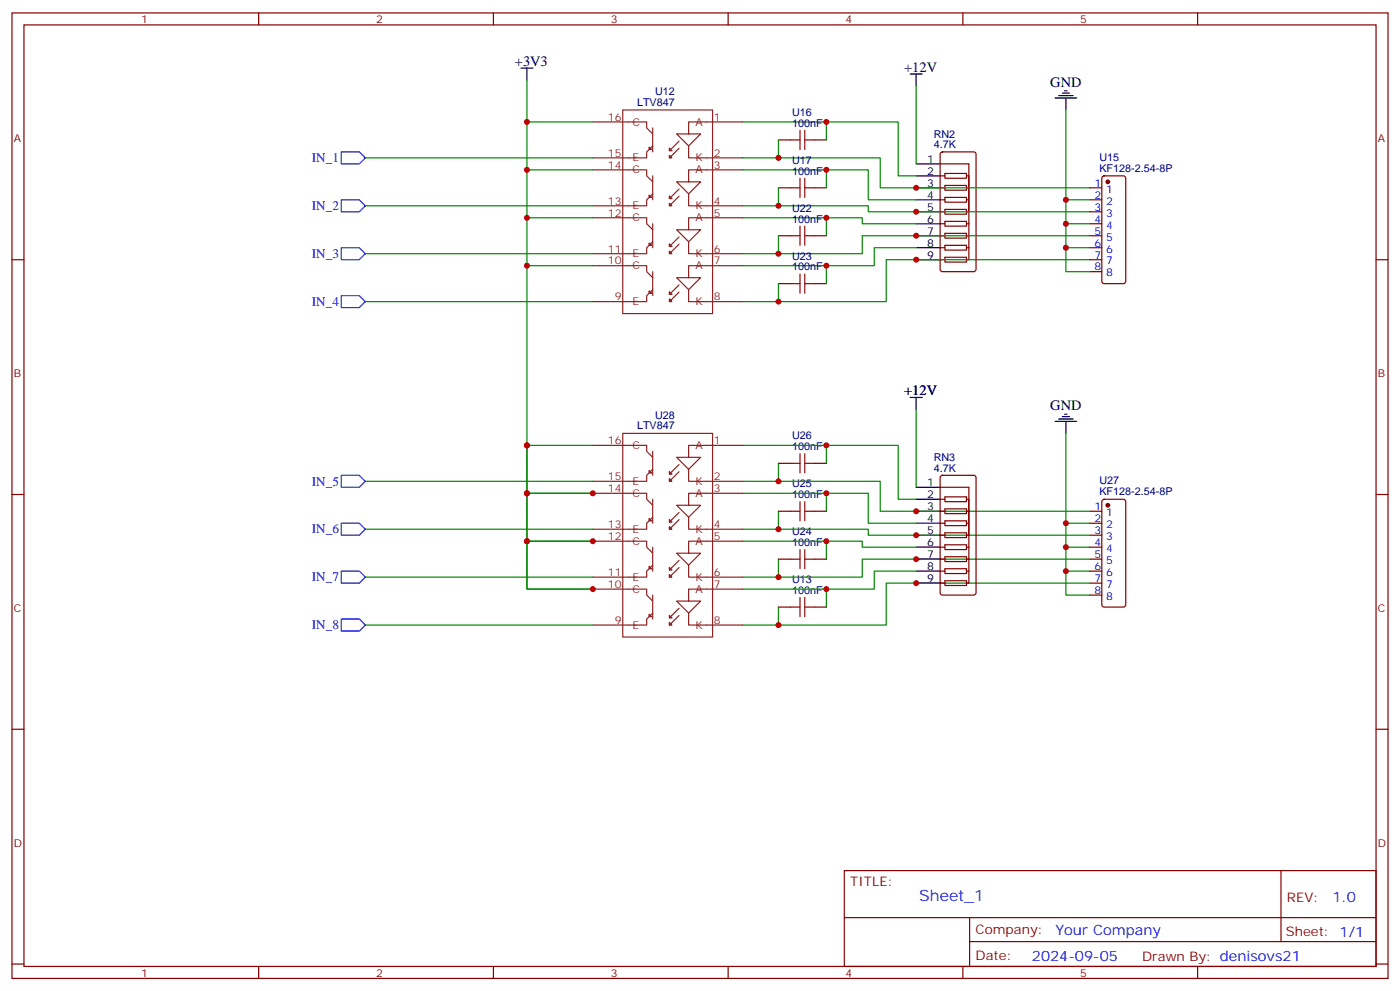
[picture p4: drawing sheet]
<svg xmlns="http://www.w3.org/2000/svg" width="412mm" height="292mm" viewBox="0 0 412 292" stroke-linecap="round" stroke-linejoin="round" font-family="sans-serif">
<g fill="none" stroke="#870000" stroke-width=".35">
<path d="M3.5 3.8h405.4v284.3h-405.4zM7.1 7.3h398.2v277.3h-398.2zM76.2 3.8v3.5M145.3 3.8v3.5M214.5 3.8v3.5M283.6 3.8v3.5M352.8 3.8v3.5M229.3 55.3h3.5M229.3 41.2h3.5M239.9 55.3h3.5M239.9 41.2h3.5M276.9 48.3h8.5v28.2h-.7"/>
<path d="M276.9 51.8h1.4M276.9 55.3h1.4M276.9 58.8h1.4M277.2 44.9l.4-.2h9.2l.7 .5v34.1l-.4 .7h-9.5l-.6-.5-.1-34.1zM278.3 51.1h6.4v1.4h-6.4zM278.3 54.6h6.4v1.4h-6.4zM278.3 58.1h6.4v1.4h-6.4zM284.7 51.8h.7M284.7 55.3h.7M284.7 58.8h.7M321 55.3h3.6M321 58.8h3.6"/>
<path d="M324.8 52l.5-.2h5.6l.5 .2 .2 .5v30.3l-.2 .5-.5 .2h-5.6l-.5-.2-.2-.5v-30.3zM3.5 76.5h3.6M229.3 69.4h3.5M239.9 69.4h3.5M276.9 76.5h1.4M276.9 62.4h1.4M276.9 65.9h1.4M276.9 69.4h1.4M276.9 73h1.4M278.3 61.7h6.4v1.4h-6.4zM278.3 65.2h6.4v1.4h-6.4zM278.3 68.7h6.4v1.4h-6.4z"/>
<path d="M278.3 72.2h6.4v1.5h-6.4zM278.3 75.8h6.4v1.4h-6.4zM284.7 62.4h.7M284.7 65.9h.7M284.7 69.4h.7M284.7 73h.7M321 76.5h3.6M321 62.4h3.6M321 65.9h3.6M321 69.4h3.6M321 73h3.6M405.3 76.5h3.6"/>
<path d="M229.3 83.5h3.5M239.9 83.5h3.5M321 80h3.6M229.3 136.5h3.5M239.9 136.5h3.5M3.5 145.6h3.6M229.3 150.6h3.5M239.9 150.6h3.5M276.9 143.5h8.5v28.2h-.7M276.9 150.6h1.4M276.9 154.1h1.4M276.9 157.6h1.4"/>
<path d="M276.9 147h1.4M277.2 140.2l.4-.2h9.2l.7 .4v34.2l-.4 .6-9.5 .1-.6-.5-.1-34.1zM278.3 146.3h6.4v1.4h-6.4zM278.3 149.9h6.4v1.4h-6.4zM278.3 153.4h6.4v1.4h-6.4zM278.3 156.9h6.4v1.4h-6.4zM284.7 150.6h.7M284.7 154.1h.7M284.7 157.6h.7M284.7 147h.7M321 150.6h3.6M321 154.1h3.6"/>
<path d="M321 157.6h3.6M324.8 147.2l.5-.2h5.6l.5 .2 .2 .5v30.4l-.2 .5-.5 .2h-5.6l-.5-.2-.2-.5v-30.4zM405.3 145.6h3.6M229.3 178.8h3.5M229.3 164.7h3.5M239.9 178.8h3.5M239.9 164.7h3.5M276.9 164.7h1.4M276.9 161.1h1.4M276.9 168.2h1.4M276.9 171.7h1.4M278.3 160.4h6.4v1.5h-6.4z"/>
<path d="M278.3 164h6.4v1.4h-6.4zM278.3 167.5h6.4v1.4h-6.4zM278.3 171h6.4v1.4h-6.4zM284.7 164.7h.7M284.7 161.1h.7M284.7 168.2h.7M321 164.7h3.6M321 161.1h3.6M321 168.2h3.6M321 171.7h3.6M321 175.3h3.6M3.5 214.8h3.6"/>
<path d="M405.3 214.8h3.6M248.7 256.4h156.6v28.2h-156.6zM377.3 256.4v20.9M248.7 270.2h156.5M285.6 277.3h119.6M285.6 270.2v14.2M3.5 283.9h3.6M76.2 284.6v3.5M145.3 284.6v3.5M214.5 284.6v3.5M283.6 284.6v3.5M352.8 284.6v3.5"/>
<path d="M405.3 283.9h3.6"/>
</g>
<g fill="none" stroke="#000" stroke-width=".35">
<path d="M153.5 20h3.5M155.2 20v3.6M268.1 21.8h3.5M269.9 21.8v3.5M310.8 28.9h6.3M311.9 28.2h4.2M312.9 27.4h2.1M313.6 26.7h.7M314 28.9v3.5M269.9 48.3h7M269.9 51.8h7M269.9 55.3h7"/>
<path d="M269.9 58.8h7M269.9 62.4h7M269.9 65.9h7M269.9 69.4h7M269.9 73h7M269.9 76.5h7M268.1 117.1h3.5M269.9 117.1v3.5M310.8 124.1h6.3M311.9 123.4h4.2M312.9 122.7h2.1M313.6 122h.7"/>
<path d="M314 124.1v3.5M269.9 143.5h7M269.9 147h7M269.9 150.6h7M269.9 154.1h7M269.9 157.6h7M269.9 161.1h7M269.9 164.7h7M269.9 168.2h7M269.9 171.7h7"/>
</g>
<g fill="none" stroke="#008700" stroke-width=".35">
<path d="M155.2 23.6v12.3h19.4M155.2 35.9v14.1h19.4M218.7 35.9h45.9v15.9h5.3M243.4 35.9v5.3M269.9 25.3v23M314 32.4v26.4h7M107.6 46.5h67M155.2 50v14.1h19.4M218.7 46.5h40.6v8.8h61.7M218.7 50h37.1v8.8h14.1M229.3 41.2v5.3M229.3 55.3v5.3"/>
<path d="M243.4 50v5.3M314 58.8v7.1h7M107.6 74.7h67M107.6 60.6h67M155.2 64.1v14.1h19.4M155.2 78.2v53h19.4M218.7 60.6h37.1v1.8h65.2M218.7 64.1h35.3v1.8h15.9M229.3 69.4v5.3M243.4 64.1v5.3M243.4 78.2v5.3M269.9 73h-12.4v5.2h-38.8"/>
<path d="M314 65.9v7.1h7M314 73v7h7M321 69.4h-67v5.3h-35.3M321 76.5h-59.9v12.3h-42.4M107.6 88.8h67M229.3 83.5v5.3M155.2 131.2v14.1h19.4M218.7 131.2h45.9v15.8h5.3M229.3 136.5v5.2M243.4 131.2v5.3M269.9 120.6v22.9M314 127.6v26.5h7"/>
<path d="M107.6 155.9h67M107.6 141.7h67M155.2 145.3v14.1h19.4M155.2 159.4v14.1h19.4M218.7 159.4h35.3v1.7h15.9M218.7 155.9h37.1v1.7h65.2M218.7 145.3h37.1v8.8h14.1M218.7 141.7h40.6v8.9h61.7M229.3 150.6v5.3M243.4 145.3v5.3M243.4 159.4v5.3M314 154.1v7h7"/>
<path d="M107.6 170h67M229.3 164.7v5.3M229.3 178.8v5.3M243.4 173.5v5.3M269.9 168.2h-12.4v5.3h-38.8M314 168.2v7.1h7M314 161.1v7.1h7M321 171.7h-59.9v12.4h-42.4M321 164.7h-67v5.3h-35.3M107.6 184.1h67"/>
</g>
<g fill="#870000" stroke="#870000" stroke-width=".35">
<circle cx="326.3" cy="53.6" r=".53"/>
<circle cx="326.3" cy="148.8" r=".53"/>
</g>
<g fill="none" stroke="#a10000" stroke-width=".35">
<path d="M235.7 38.4v5.6M237.1 38.4v5.6M232.8 41.2h2.9M232.8 55.3h2.9M235.7 52.5v5.6M237.1 52.5v5.6M237.1 41.2h2.8M237.1 55.3h2.8M232.8 69.4h2.9M235.7 66.6v5.6M237.1 66.6v5.6M237.1 69.4h2.8"/>
<path d="M232.8 83.5h2.9M235.7 80.7v5.7M237.1 80.7v5.7M237.1 83.5h2.8M232.8 136.5h2.9M235.7 133.6v5.7M237.1 133.6v5.7M237.1 136.5h2.8M232.8 150.6h2.9M235.7 147.7v5.7M237.1 147.7v5.7M237.1 150.6h2.8"/>
<path d="M232.8 178.8h2.9M232.8 164.7h2.9M235.7 161.9v5.6M235.7 176v5.6M237.1 161.9v5.6M237.1 176v5.6M237.1 178.8h2.8M237.1 164.7h2.8"/>
</g>
<path d="M100.5 44.7h5.3l1.8 1.8-1.8 1.8h-5.3zM100.5 58.8h5.3l1.8 1.8-1.8 1.8h-5.3zM100.5 73h5.3l1.8 1.7-1.8 1.8h-5.3zM100.5 87.1h5.3l1.8 1.7-1.8 1.8h-5.3zM100.5 140h5.3l1.8 1.7-1.8 1.8h-5.3zM100.5 154.1h5.3l1.8 1.8-1.8 1.7h-5.3zM100.5 168.2h5.3l1.8 1.8-1.8 1.7h-5.3zM100.5 182.3h5.3l1.8 1.8-1.8 1.7h-5.3z" fill="none" stroke="#00f" stroke-width=".35"/>
<g fill="none" stroke="#8c2424" stroke-width=".35">
<path d="M174.6 35.9h15.9v1.8l1.8 1.7M183.4 32.4h26.5v60h-26.5zM192.3 37.7v7M218.7 35.9h-15.9v3.5h3.6l-3.6 3.6-3.5-3.6h3.5M174.6 50h15.9v1.8l1.8 1.8M191.2 57.4l.7 .7h-.7zM191.2 43.3l.7 .7h-.7zM192.3 51.8v7M192.3 57.1l-1.8 1.7v1.8h-15.9M192.3 43l-1.8 1.7v1.8h-15.9M200 55.7l-2.8 2.8v-.7v.7h.7l-.7-.7M200 41.6l-2.8 2.8v-.7v.7h.7l-.7-.7"/>
<path d="M200 57.8l-2.8 2.8v-.7v.7h.7l-.7-.7M200 43.7l-2.8 2.8v-.7v.7h.7l-.7-.7M202.8 57.1v3.5h15.9M202.8 43v3.5h15.9M218.7 50h-15.9v3.6h3.6l-3.6 3.5-3.5-3.5h3.5M174.6 78.2h15.9v1.8l1.8 1.8M174.6 64.1h15.9v1.8l1.8 1.8M191.2 71.5l.7 .7h-.7zM192.3 65.9v7.1M192.3 71.2l-1.8 1.8v1.7h-15.9M200 69.8l-2.8 2.8v-.7v.7h.7l-.7-.7M200 71.9l-2.8 2.8v-.7v.7h.7l-.7-.7"/>
<path d="M202.8 71.2v3.5h15.9M218.7 78.2h-15.9v3.6h3.6l-3.6 3.5-3.5-3.5h3.5M218.7 64.1h-15.9v3.6h3.6l-3.6 3.5-3.5-3.5h3.5M191.2 85.7l.7 .7h-.7zM192.3 80v7.1M192.3 85.3l-1.8 1.8v1.7h-15.9M200 83.9l-2.8 2.8v-.7v.7h.7l-.7-.7M200 86l-2.8 2.8v-.7v.7h.7l-.7-.7M202.8 85.3v3.5h15.9M174.6 131.2h15.9v1.7l1.8 1.8M183.4 127.6h26.5v60h-26.5zM191.2 138.6l.7 .7h-.7z"/>
<path d="M192.3 132.9v7.1M192.3 138.2l-1.8 1.8v1.7h-15.9M200 136.8l-2.8 2.8v-.7v.7h.7l-.7-.7M200 138.9l-2.8 2.8v-.7v.7h.7l-.7-.7M202.8 138.2v3.5h15.9M218.7 131.2h-15.9v3.5h3.6l-3.6 3.5-3.5-3.5h3.5M174.6 159.4h15.9v1.7l1.8 1.8M174.6 145.3h15.9v1.7l1.8 1.8M191.2 152.7l.7 .7h-.7zM192.3 147v7.1M192.3 152.3l-1.8 1.8v1.8h-15.9M200 150.9l-2.8 2.8v-.7v.7h.7l-.7-.7"/>
<path d="M200 153l-2.8 2.9v-.7v.7h.7l-.7-.7M202.8 152.3v3.6h15.9M218.7 159.4h-15.9v3.5h3.6l-3.6 3.5-3.5-3.5h3.5M218.7 145.3h-15.9v3.5h3.6l-3.6 3.5-3.5-3.5h3.5M174.6 173.5h15.9v1.8l1.8 1.7M191.2 166.8l.7 .7h-.7zM192.3 175.3v7M192.3 161.1v7.1M192.3 166.4l-1.8 1.8v1.8h-15.9M200 179.1l-2.8 2.9v-.7v.7h.7l-.7-.7M200 165l-2.8 2.9v-.8v.8h.7l-.7-.8M200 167.1l-2.8 2.9v-.7v.7h.7l-.7-.7"/>
<path d="M202.8 166.4v3.6h15.9M218.7 173.5h-15.9v3.5h3.6l-3.6 3.6-3.5-3.6h3.5M191.2 180.9l.7 .7h-.7zM192.3 180.6l-1.8 1.7v1.8h-15.9M200 181.3l-2.8 2.8v-.7v.7h.7l-.7-.7M202.8 180.6v3.5h15.9"/>
</g>
<g fill="#c00">
<circle cx="155.2" cy="35.9" r=".88"/>
<circle cx="155.2" cy="50" r=".88"/>
<circle cx="155.2" cy="64.1" r=".88"/>
<circle cx="155.2" cy="78.2" r=".88"/>
<circle cx="155.2" cy="131.2" r=".88"/>
<circle cx="155.2" cy="145.3" r=".88"/>
<circle cx="155.2" cy="159.4" r=".88"/>
<circle cx="269.9" cy="55.3" r=".88"/>
<circle cx="269.9" cy="62.4" r=".88"/>
<circle cx="269.9" cy="69.4" r=".88"/>
<circle cx="269.9" cy="76.5" r=".88"/>
<circle cx="314" cy="58.8" r=".88"/>
<circle cx="314" cy="65.9" r=".88"/>
<circle cx="314" cy="73" r=".88"/>
<circle cx="229.3" cy="88.8" r=".88"/>
<circle cx="243.4" cy="78.2" r=".88"/>
<circle cx="229.3" cy="74.7" r=".88"/>
<circle cx="243.4" cy="64.1" r=".88"/>
<circle cx="229.3" cy="60.6" r=".88"/>
<circle cx="243.4" cy="50" r=".88"/>
<circle cx="229.3" cy="46.5" r=".88"/>
<circle cx="243.4" cy="35.9" r=".88"/>
<circle cx="243.4" cy="131.2" r=".88"/>
<circle cx="229.3" cy="141.7" r=".88"/>
<circle cx="243.4" cy="145.3" r=".88"/>
<circle cx="229.3" cy="155.9" r=".88"/>
<circle cx="243.4" cy="159.4" r=".88"/>
<circle cx="229.3" cy="170" r=".88"/>
<circle cx="243.4" cy="173.5" r=".88"/>
<circle cx="229.3" cy="184.1" r=".88"/>
<circle cx="314" cy="168.2" r=".88"/>
<circle cx="314" cy="161.1" r=".88"/>
<circle cx="314" cy="154.1" r=".88"/>
<circle cx="269.9" cy="171.7" r=".88"/>
<circle cx="269.9" cy="164.7" r=".88"/>
<circle cx="269.9" cy="157.6" r=".88"/>
<circle cx="269.9" cy="150.6" r=".88"/>
<circle cx="174.6" cy="173.5" r=".88"/>
<circle cx="174.6" cy="159.4" r=".88"/>
<circle cx="174.6" cy="145.3" r=".88"/>
</g>
<text font-size="4.6" fill="#00f" x="270.8" y="265.4">Sheet_1</text>
<g font-size="4.2">
<text x="151.7" y="19.3">+3V3</text>
<text x="266.3" y="21.1">+12V</text>
<text x="309.4" y="25.6">GND</text>
<text x="266.3" y="116.3">+12V</text>
<text x="309.4" y="120.9">GND</text>
</g>
<g font-size="4.2" fill="#00f">
<text x="392.5" y="265.7">1.0</text>
<text x="310.9" y="275.2">Your Company</text>
<text x="304" y="283">2024-09-05</text>
</g>
<g font-size="3.9" fill="#00f">
<text x="91.9" y="47.7">IN_1</text>
<text x="91.9" y="61.9">IN_2</text>
<text x="91.9" y="76">IN_3</text>
<text x="91.9" y="90.1">IN_4</text>
<text x="91.9" y="143">IN_5</text>
<text x="91.9" y="157.1">IN_6</text>
<text x="91.9" y="171.2">IN_7</text>
<text x="91.9" y="185.3">IN_8</text>
</g>
<g font-size="3.9" fill="#800">
<text x="250.5" y="261">TITLE:</text>
<text x="379.1" y="265.7">REV:</text>
<text x="287.4" y="275.2">Company:</text>
<text x="378.7" y="275.8">Sheet: 1/1</text>
<text x="287.4" y="282.9">Date:</text>
<text x="336.4" y="282.9">Drawn By: denisovs21</text>
</g>
<g font-size="3.2" fill="#800">
<text x="41.6" y="6.8">1</text>
<text x="110.8" y="6.8">2</text>
<text x="179.9" y="6.8">3</text>
<text x="249.1" y="6.8">4</text>
<text x="318.2" y="6.8">5</text>
<text x="4.1" y="41.9">A</text>
<text x="405.9" y="41.9">A</text>
<text x="4.1" y="111.1">B</text>
<text x="405.9" y="111.1">B</text>
<text x="4.1" y="180.2">C</text>
<text x="405.9" y="180.2">C</text>
<text x="4.1" y="249.3">D</text>
<text x="405.9" y="249.3">D</text>
<text x="41.6" y="287.6">1</text>
<text x="110.8" y="287.6">2</text>
<text x="179.9" y="287.6">3</text>
<text x="249.1" y="287.6">4</text>
<text x="318.2" y="287.6">5</text>
</g>
<g font-size="3.2" fill="#000080">
<text x="193" y="28">U12</text>
<text x="187.7" y="31.2">LTV847</text>
<text x="233.3" y="34.2">U16</text>
<text x="233.3" y="37.3">100nF</text>
<text x="275" y="40.5">RN2</text>
<text x="275" y="43.7">4.7K</text>
<text x="323.9" y="47.4">U15</text>
<text x="233.3" y="51.4">100nF</text>
<text x="233.3" y="48.3">U17</text>
<text x="323.9" y="50.6">KF128-2.54-8P</text>
<text x="233.3" y="65.5">100nF</text>
<text x="233.3" y="62.4">U22</text>
<text x="233.3" y="76.5">U23</text>
<text x="233.3" y="79.7">100nF</text>
<text x="193" y="123.2">U28</text>
<text x="187.7" y="126.4">LTV847</text>
<text x="233.3" y="129.4">U26</text>
<text x="233.3" y="132.6">100nF</text>
<text x="275" y="135.8">RN3</text>
<text x="233.3" y="143.5">U25</text>
<text x="275" y="138.9">4.7K</text>
<text x="323.9" y="142.7">U27</text>
<text x="233.3" y="146.7">100nF</text>
<text x="323.9" y="145.8">KF128-2.54-8P</text>
<text x="233.3" y="160.8">100nF</text>
<text x="233.3" y="157.6">U24</text>
<text x="233.3" y="171.7">U13</text>
<text x="233.3" y="174.9">100nF</text>
</g>
<g font-size="3.2" fill="#8d2323">
<text x="179.1" y="35.6">16</text>
<text x="210.3" y="35.6">1</text>
<text x="186.3" y="37">C</text>
<text x="204.9" y="37">A</text>
<text x="179.1" y="46.1">15</text>
<text x="186.3" y="47.6">E</text>
<text x="204.9" y="47.6">K</text>
<text x="210.3" y="46.1">2</text>
<text x="179.1" y="49.7">14</text>
<text x="186.3" y="51.1">C</text>
<text x="204.9" y="51.1">A</text>
<text x="210.3" y="49.7">3</text>
<text x="179.1" y="63.8">12</text>
<text x="179.1" y="60.3">13</text>
<text x="186.3" y="65.2">C</text>
<text x="186.3" y="61.7">E</text>
<text x="204.9" y="61.7">K</text>
<text x="204.9" y="65.2">A</text>
<text x="210.3" y="60.3">4</text>
<text x="210.3" y="63.8">5</text>
<text x="179.1" y="77.9">10</text>
<text x="179.1" y="74.4">11</text>
<text x="186.3" y="75.8">E</text>
<text x="204.9" y="75.8">K</text>
<text x="210.3" y="74.4">6</text>
<text x="210.3" y="77.9">7</text>
<text x="186.3" y="79.3">C</text>
<text x="204.9" y="79.3">A</text>
<text x="181.1" y="88.5">9</text>
<text x="186.3" y="89.9">E</text>
<text x="204.9" y="89.9">K</text>
<text x="210.3" y="88.5">8</text>
<text x="179.1" y="130.8">16</text>
<text x="210.3" y="130.8">1</text>
<text x="186.3" y="132.2">C</text>
<text x="204.9" y="132.2">A</text>
<text x="179.1" y="141.4">15</text>
<text x="186.3" y="142.8">E</text>
<text x="204.9" y="142.8">K</text>
<text x="210.3" y="141.4">2</text>
<text x="179.1" y="144.9">14</text>
<text x="186.3" y="146.3">C</text>
<text x="204.9" y="146.3">A</text>
<text x="210.3" y="144.9">3</text>
<text x="179.1" y="155.5">13</text>
<text x="210.3" y="155.5">4</text>
<text x="179.1" y="159">12</text>
<text x="186.3" y="160.4">C</text>
<text x="186.3" y="156.9">E</text>
<text x="204.9" y="156.9">K</text>
<text x="204.9" y="160.4">A</text>
<text x="210.3" y="159">5</text>
<text x="179.1" y="173.1">10</text>
<text x="179.1" y="169.6">11</text>
<text x="186.3" y="171">E</text>
<text x="204.9" y="171">K</text>
<text x="210.3" y="169.6">6</text>
<text x="210.3" y="173.1">7</text>
<text x="186.3" y="174.6">C</text>
<text x="204.9" y="174.6">A</text>
<text x="181.1" y="183.7">9</text>
<text x="186.3" y="185.1">E</text>
<text x="204.9" y="185.1">K</text>
<text x="210.3" y="183.7">8</text>
</g>
<g font-size="3.2">
<text x="273.1" y="47.9">1</text>
<text x="273.1" y="51.4">2</text>
<text x="273.1" y="55">3</text>
<text x="273.1" y="58.5">4</text>
<text x="273.1" y="62">5</text>
<text x="273.1" y="65.5">6</text>
<text x="273.1" y="69.1">7</text>
<text x="273.1" y="72.6">8</text>
<text x="273.1" y="76.1">9</text>
<text x="273.1" y="143.2">1</text>
<text x="273.1" y="146.7">2</text>
<text x="273.1" y="150.2">3</text>
<text x="273.1" y="153.7">4</text>
<text x="273.1" y="157.3">5</text>
<text x="273.1" y="160.8">6</text>
<text x="273.1" y="164.3">7</text>
<text x="273.1" y="167.9">8</text>
<text x="273.1" y="171.4">9</text>
</g>
<g font-size="3.2" fill="#00f">
<text x="322.4" y="55">1</text>
<text x="322.4" y="58.5">2</text>
<text x="325.9" y="56.7">1</text>
<text x="322.4" y="62">3</text>
<text x="322.4" y="65.5">4</text>
<text x="325.9" y="60.3">2</text>
<text x="325.9" y="63.8">3</text>
<text x="322.4" y="69.1">5</text>
<text x="325.9" y="67.3">4</text>
<text x="325.9" y="70.8">5</text>
<text x="322.4" y="72.6">6</text>
<text x="322.4" y="76.1">7</text>
<text x="325.9" y="74.4">6</text>
<text x="325.9" y="77.9">7</text>
<text x="322.4" y="79.7">8</text>
<text x="325.9" y="81.4">8</text>
<text x="322.4" y="150.2">1</text>
<text x="322.4" y="153.7">2</text>
<text x="325.9" y="152">1</text>
<text x="325.9" y="155.5">2</text>
<text x="322.4" y="157.3">3</text>
<text x="322.4" y="160.8">4</text>
<text x="325.9" y="159">3</text>
<text x="322.4" y="164.3">5</text>
<text x="322.4" y="167.9">6</text>
<text x="325.9" y="162.6">4</text>
<text x="325.9" y="166.1">5</text>
<text x="322.4" y="171.4">7</text>
<text x="325.9" y="169.6">6</text>
<text x="325.9" y="173.1">7</text>
<text x="322.4" y="174.9">8</text>
<text x="325.9" y="176.7">8</text>
</g>
</svg>
